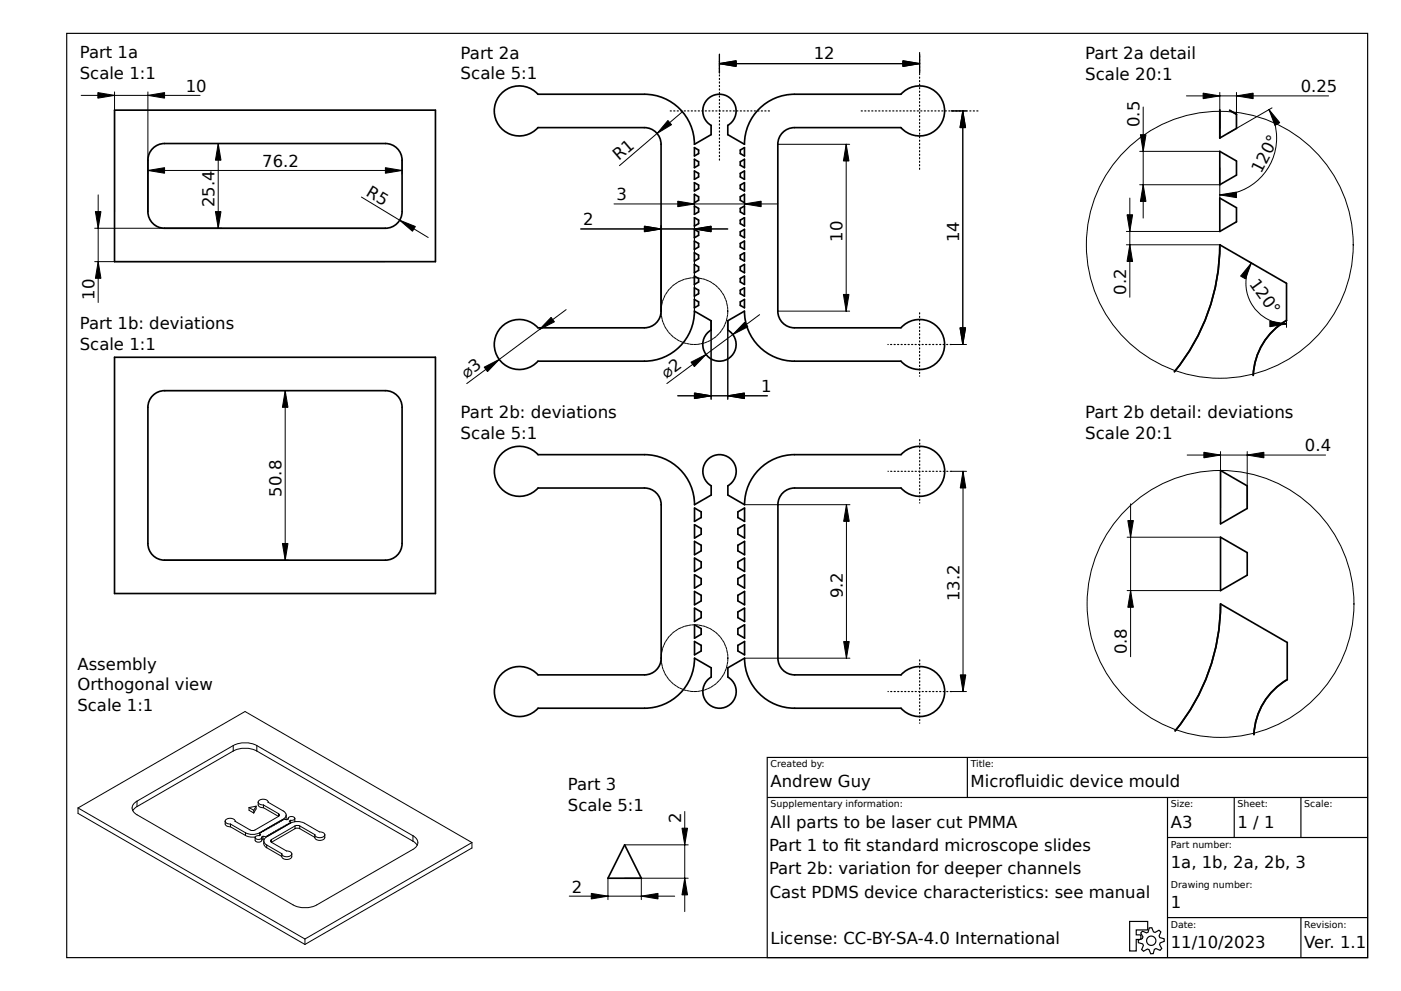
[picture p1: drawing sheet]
<svg xmlns="http://www.w3.org/2000/svg" width="420mm" height="297mm" viewBox="0 0 420 297" stroke-linecap="round" stroke-linejoin="round" font-family="sans-serif">
<g fill="none" stroke="#000" stroke-width=".35">
<path d="M20 10h390v277h-390zM215.7 19.1h60M215.7 16.3v5.6M275.7 16.3v5.6M230 227h180v60h-180zM230 239h180M290 227v12M350 239v48M370 239v12M390 239v12M350 251h60M338.7 276.2h5.4v2.5h-3.5v1.5h1.4v1.3h-1.4v3.5h-1.9z"/>
<path d="M342.5 279.1l1.2 .5 .5-.2 .3-1.3 .8-.1 .5 1.3 .5 .2 1.1-.7 .6 .5-.5 1.2 .2 .5 1.3 .3v.8l-1.2 .5-.2 .5 .7 1.2-.5 .5-1.3-.5-.4 .2-.4 1.3h-.7l-.5-1.2-.5-.2-1.2 .7-.6-.5 .6-1.2-.3-.5-1.2-.4-.1-.7 1.3-.5 .1-.5-.6-1.2zM350 275h60M390 275v12"/>
<circle cx="345.1" cy="281.9" r="1.4"/>
</g>
<g fill="none" stroke="#000" stroke-width=".5">
<path d="M34.3 33h96.2v45.4h-96.2zM150.7 27.7a7.5 7.5 0 0 1 10.6 .5h31.9a15 15 0 0 1 15 15l5-2.8v-2.8a5 5 0 0 1-1.4-7.6 5 5 0 0 1 7.7 0 5 5 0 0 1-1.3 7.6v2.8l5 2.8a15 15 0 0 1 15-15h31.9a7.5 7.5 0 0 1 10.8-.4 7.5 7.5 0 0 1 0 10.8 7.5 7.5 0 0 1-10.8-.4h-31.9a5 5 0 0 0-5 5v50a5 5 0 0 0 5 5h31.9a7.5 7.5 0 0 1 10.8-.4 7.5 7.5 0 0 1 0 10.8 7.5 7.5 0 0 1-10.8-.4h-31.9a15 15 0 0 1-15-15l-5 2.9v2.8a5 5 0 0 1 1.3 7.6 5 5 0 0 1-7.7 0 5 5 0 0 1 1.4-7.6v-2.8l-5-2.9a15 15 0 0 1-15 15h-31.9a7.5 7.5 0 0 1-10.8 .4 7.5 7.5 0 0 1 0-10.8 7.5 7.5 0 0 1 10.8 .4h31.9a5 5 0 0 0 5-5v-50a5 5 0 0 0-5-5h-31.9a7.5 7.5 0 0 1-10.9 .3 7.5 7.5 0 0 1 .3-10.8zM365.7 33v8.4l5-2.9v-4.2l-2.1-1.2M46.1 44.2a5 5 0 0 1 3.2-1.2h66.2a5 5 0 0 1 5 5v15.4a5 5 0 0 1-5 5h-66.2a5 5 0 0 1-5-5v-15.4a5 5 0 0 1 1.8-3.8zM208.2 44.2l1.2 .8v1l-1.2 .7zM208.2 47.7l1.2 .8v1l-1.2 .7zM208.2 51.2l1.2 .8v1l-1.2 .7zM208.2 54.7l1.2 .8v1l-1.2 .7zM208.2 58.2l1.2 .8v1l-1.2 .7zM221.9 45l1.3-.8v2.5l-1.3-.7zM221.9 48.5l1.3-.8v2.5l-1.3-.7zM221.9 52l1.3-.8v2.5l-1.3-.7z"/>
<path d="M221.9 55.5l1.3-.8v2.5l-1.3-.7zM221.9 59l1.3-.8v2.5l-1.3-.7zM365.7 45.4l5 2.9v4.2l-5 2.9zM365.7 59.4l5 2.9v4.2l-5 2.9zM208.2 61.7l1.2 .8v1l-1.2 .7zM208.2 65.2l1.2 .8v1l-1.2 .7zM208.2 68.7l1.2 .8v1l-1.2 .7zM208.2 72.2l1.2 .8v1l-1.2 .7zM208.2 75.7l1.2 .8v1l-1.2 .7zM208.2 79.2l1.2 .8v1l-1.2 .7zM221.9 66l1.3-.8v2.5l-1.3-.7zM221.9 62.5l1.3-.8v2.5l-1.3-.7z"/>
<path d="M221.9 69.5l1.3-.8v2.5l-1.3-.7zM221.9 73l1.3-.8v2.5l-1.3-.7zM221.9 76.5l1.3-.8v2.5l-1.3-.7zM221.9 80l1.3-.8v2.5l-1.3-.7zM208.2 82.7l1.2 .8v1l-1.2 .7zM208.2 86.2l1.2 .8v1l-1.2 .7zM208.2 89.7l1.2 .8v1l-1.2 .7zM221.9 83.5l1.3-.8v2.5l-1.3-.7zM221.9 87l1.3-.8v2.5l-1.3-.7zM221.9 90.5l1.3-.8v2.5l-1.3-.7zM34.3 107.1h96.2v70.8h-96.2zM46.1 118.3a5 5 0 0 1 3.2-1.2h66.2a5 5 0 0 1 5 5v40.8a5 5 0 0 1-5 5h-66.2a5 5 0 0 1-5-5v-40.8a5 5 0 0 1 1.8-3.8z"/>
<path d="M352.1 111.4a60 60 0 0 0 13.6-38l20 11.5v11.1a20 20 0 0 0-10 16.5M150.7 135.7a7.5 7.5 0 0 1 10.6 .6h31.9a15 15 0 0 1 15 15l5-2.9v-2.8a5 5 0 0 1-1.3-7.6 5 5 0 0 1 7.6 0 5 5 0 0 1-1.3 7.6v2.8l5 2.9a15 15 0 0 1 15-15h31.9a7.5 7.5 0 0 1 10.8-.4 7.5 7.5 0 0 1 0 10.8 7.5 7.5 0 0 1-10.8-.4h-31.9a5 5 0 0 0-5 5v46a5 5 0 0 0 5 5h31.9a7.5 7.5 0 0 1 10.8-.4 7.5 7.5 0 0 1 0 10.8 7.5 7.5 0 0 1-10.8-.4h-31.9a15 15 0 0 1-15-15l-5 2.8v2.8a5 5 0 0 1 1.3 7.6 5 5 0 0 1-7.6 0 5 5 0 0 1 1.3-7.6v-2.8l-5-2.8a15 15 0 0 1-15 15h-31.9a7.5 7.5 0 0 1-10.8 .4 7.5 7.5 0 0 1 0-10.8 7.5 7.5 0 0 1 10.8 .4h31.9a5 5 0 0 0 5-5v-46a5 5 0 0 0-5-5h-31.9a7.5 7.5 0 0 1-10.9 .3 7.5 7.5 0 0 1 .3-10.9zM208.2 152.3l2 1.1v1.7l-2 1.2zM208.2 157.3l2 1.1v1.7l-2 1.2zM221.2 153.4l2-1.1v4l-2-1.2zM221.2 158.4l2-1.1v4l-2-1.2zM365.9 141l8 4.6v6.8l-8 4.6zM208.2 162.3l2 1.1v1.7l-2 1.2zM208.2 167.3l2 1.1v1.7l-2 1.2zM208.2 172.3l2 1.1v1.7l-2 1.2zM208.2 177.3l2 1.1v1.7l-2 1.2zM221.2 163.4l2-1.1v4l-2-1.2z"/>
<path d="M221.2 168.4l2-1.1v4l-2-1.2zM221.2 173.4l2-1.1v4l-2-1.2zM221.2 178.4l2-1.1v4l-2-1.2zM365.9 161l8 4.6v6.8l-8 4.6zM208.2 182.3l2 1.1v1.7l-2 1.2zM208.2 187.3l2 1.1v1.7l-2 1.2zM208.2 192.3l2 1.1v1.7l-2 1.2zM221.2 183.4l2-1.1v4l-2-1.2zM221.2 188.4l2-1.1v4l-2-1.2zM221.2 193.4l2-1.1v4l-2-1.2zM352.3 219a60 60 0 0 0 13.6-38l20 11.5v11.2a20 20 0 0 0-10 16.4M187.3 253.2l5 10h-10z"/>
</g>
<g fill="none" stroke="#000" stroke-width=".3">
<path d="M24.3 28.6h35.7M34.3 27.5v35.9M44.3 27.5v35.9M204.6 33.5l-18.9 16.1M285.2 33.2h4.5M288.6 33.2v70M342.7 32.1v33.3M355.7 28.7h42.6M365.7 27.7v10.8M370.7 27.7v10.8M380.4 32.8a17 17 0 0 1-14.7 25.6M381.3 32.3l-13.1 7.6"/>
<path d="M29.4 58.4v32.2M44.3 51.1h76.2M49.3 43h17.2M65.4 43v25.4M108.3 59.1l20.1 12.1M120.5 48v4.1M208.2 58.2v4M223.2 58.2v4M233.2 43.2h21.5M253.7 43.2v50M338.7 59.4v29.7M341.7 55.4h24"/>
<path d="M341.7 45.4h24M365.7 50.4v9M28.4 68.4h87.1M28.4 78.4h87.1M174.1 68.6h44.1M184.1 61.1h49.1M198.2 67.6v25.6M208.2 67.6v25.6M337.7 69.4h28M337.7 73.4h28M374.2 78.3l1.8 1M375.1 78.8a12.2 12.2 0 0 0 10.6 18.3"/>
<path d="M169.7 92.8l-29.8 22.2M213.2 96.1v23.6M218.2 96.1v23.6M227.7 94.3l-27.8 20.7M233.2 93.2h21.5M385.7 90.5v7.6M49.3 117.1h37.2M85.5 117.1v50.8M203.2 118.6h26.9M285.2 103.2h4.5M355.9 136.4h41.5M365.9 135.3v17.1"/>
<path d="M373.9 135.3v17.1M223.2 151.3h31.6M253.8 151.3v46M285.2 141.3h4.5M288.7 141.3v66M338.9 151v45.8M49.3 167.9h37.2M337.9 177h28M337.9 161h28M223.2 197.3h31.6M285.2 207.3h4.5M69.9 225.1a7.8 7.8 0 0 1 7.1 0"/>
<path d="M69.9 223.4a7.8 7.8 0 0 1 7.1 0M69.9 223.4l-28.8 16.7M69.9 225.1l-28.8 16.6M69.9 223.4v1.7M77 223.4l46.8 27.1M77 225.1l46.8 27M77 223.4v1.7M23.4 242.1l50.1-28.9 68 39.3M23.4 242.1l68 39.3M23.4 242.1v1.7l68 39.3M41.1 241.7l-1.3 1.3M41.1 240.1a2.15 2.15 0 0 0-1.5 2 2.15 2.15 0 0 0 1.5 2.1l46.8 27a7.8 7.8 0 0 0 7.1 0l28.8-16.6a2.15 2.15 0 0 0 1.5-2.1 2.15 2.15 0 0 0-1.5-2"/>
<path d="M41.1 240.1v1.6M67.5 246.1l.2 1.3 1.4 .4M67.5 246.1a1.73 1.73 0 0 1 3 0M67.5 246.1l.5 .6 1.1 .3M69.1 247.8l4.5 2.6M69.1 247l4.5 2.6M69.1 247v.8M70.5 246.1v.1M73.6 250.4l1.4 .4h1.5M73.6 249.6l1.1 .4 1.3 .1 1.8-.5M73.6 249.6v.8M74.7 242v.8l1.4 .9"/>
<path d="M74.7 242l1.4 .8M76.1 242.8v.9M76.5 251v.8a1.15 1.15 0 0 0 2 0v-.8M76.5 251a1.15 1.15 0 0 0 2 0M76.8 241.6v.8l-.7 1.3M76.8 241.6l-2.1 .4M76.8 241.6l-.7 1.2M77.4 240.4l.5 .6 1.1 .3M77.4 240.4a1.73 1.73 0 0 1 3 0M77.4 240.4l.2 1.3 1.4 .4M77.7 250.4l-.8 .1-.4 .5M77.8 249.6l-.1 .8"/>
<path d="M77.8 249.6l.3 .6-.4 .2M78 249.5l.3-.2 .1 .1zM78.3 249.3v.2M78.5 249.2l.3-.2 .1 .2zM78.8 249v.2M78.8 250.6l1.2 .2-.7 .6-.2 .6M78.8 250.6l-.3 .4M78.8 251.4l-.3 .3M78.8 251.4l.4 .1M78.8 250.6v.8M79 248.9l.3-.2 .1 .2zM79 241.3l4.5 2.6"/>
<path d="M79 241.3v.8M79 242.1l4.5 2.6M79.1 252a1.73 1.73 0 0 0 .9 2.1M79.1 252l.2 .7 .7 .5M79.3 248.7v.2M79.5 248.6l.3-.2 .1 .2zM79.8 248.4v.2M80 254.1l4.5 2.6M80 253.2l4.5 2.7M80 248.3l.3-.2 .1 .2zM80 253.2v.9M80 250.6l.5-.1-.4 .2z"/>
<path d="M80.2 250.5v.2M80.3 248.1v.2M80.4 240.4l4.9 2.9 .5 1M80.4 240.4h.1M80.5 248.1l.3-.2 .1 .1zM80.5 250.3l.5-.1-.4 .2zM80.7 250.2v.2M80.8 247.9v.2M81 247.8l.3-.2 .1 .1zM81 250l.4-.1-.3 .2zM81.2 249.9v.2M81.3 247.6v.2"/>
<path d="M81.4 252.4l4.5 2.6 1.1 .3 .5 .6M81.4 251.6l-.3 .4 .3 .4M81.4 251.6v.8M81.4 247.5l.4-.2 .1 .1zM81.5 249.7h.4l-.3 .2zM81.7 249.6v.2M81.8 247.3v.2M81.9 247.2l.4-.2 .1 .2zM82 249.4h.4l-.3 .2zM82.2 249.3v.2M82.3 247v.2M82.4 246.9l.4-.2 .1 .2z"/>
<path d="M82.5 249.1h.4l-.3 .2zM82.7 249v.2M82.8 246.7v.2M82.9 246.6l.4-.2 .1 .2zM83 248.8h.4l-.3 .2zM83.1 248.8v.2M83.3 246.4v.2M83.4 246.3l.4-.2 .1 .2zM83.5 248.6l.4-.1-.3 .2zM83.5 243.9l.3 .4-.3 .4M83.5 244.7l-7.4 4.2-1.1-.1-4.5-2.6M83.5 243.9v.8"/>
<path d="M83.6 248.5v.2M83.8 246.1v.2M83.9 246.1l.4-.2v.1zM84 248.3l.4-.1-.3 .2zM84.1 248.2v.2M84.3 245.9v.2M84.4 245.8l.4-.2v.1zM84.5 255.9a1.73 1.73 0 0 0 3 0M84.5 255.9v.8M84.5 255.9h.1M84.5 248l.4-.1-.3 .2zM84.6 247.9v.2"/>
<path d="M84.8 245.6v.2M85 247.7h.4l-.3 .2zM85.1 247.6v.2M85.5 247.4h.4l-.4 .2zM85.6 247.3v.2M85.8 244.3l-.2 .6-.7 .6 1.1 .2 .4-.3M85.8 244.3l-.1 1.3M86 247.1h.4l-.4 .2zM86.1 247v.2M86.4 245.3a1.15 1.15 0 0 1 2 0M86.4 245.3v.1M86.4 245.3v.2"/>
<path d="M86.5 246.8h.4l-.4 .2zM86.6 246.8v.2M87 246.7l1.8-.5 1.9 .3 5.1 2.8 1.1 .3 .5 .6M87.1 246.7h.1M87.1 245.8l-.4 .3 .3 .6M87.1 245.8v.9M87.1 246.7h-.1M87.5 255.9a1.58 1.58 0 0 1-.9 1.7 1.58 1.58 0 0 1-1.8-.4l-.3-.5M88.4 245.3l-.1 1M88.4 245.3l-.4 .4-.9 .1M88.4 248.3l.8-.1 .7 .1M88.4 247.5l.8-.1 .7 .1"/>
<path d="M88.4 248.3l-7 4.1M88.4 247.5l-7 4.1M88.4 247.5v.8M89.9 248.3l4.5 2.7M89.9 247.5l4.5 2.6M89.9 247.5v.8M94.4 250.2a1.73 1.73 0 0 0 3 0M94.4 250.2v.8M94.4 250.1v.1M97.4 250.2a1.58 1.58 0 0 1-.9 1.7 1.58 1.58 0 0 1-1.8-.4l-.3-.5M123.8 252.1l1.3 1.2M123.8 250.5v1.6"/>
<path d="M141.5 252.5v1.6l-50.1 29M141.5 252.5l-50.1 28.9M187.3 253.2h19M205.3 243.2v30M170.7 268.6h31.6M182.3 263.2v6.4M187.3 263.2h19M192.3 263.2v6.4M91.4 281.4v1.7"/>
<circle cx="365.7" cy="73.4" r="40"/>
<circle cx="365.9" cy="181" r="40"/>
</g>
<g fill="#000" stroke="#000" stroke-width=".3">
<path d="M29.3 27.8l5 .8-5 .8zM44.3 28.6l5-.8v1.6zM200.2 36.1l1.1 1.3-4.3 2.6zM288.6 33.2l.9 5h-1.7zM360.7 27.9l5 .8-5 .9zM370.7 28.7l5-.8v1.7zM380.4 32.8l3.3 4-1.5 .8zM44.3 51.1l5-.8v1.6zM65.4 43l.9 5h-1.7zM115.5 50.3l5 .8-5 .8zM253.7 43.2l.8 5h-1.7zM342.7 55.4l.8 5h-1.6z"/>
<path d="M341.9 40.4h1.6l-.8 5zM365.7 58.4l5-.8v1.6zM29.4 78.4l.9 5h-1.7zM28.6 63.4h1.7l-.9 5zM64.6 63.4h1.7l-.9 5zM119.8 66l4.7 1.9-.8 1.4zM193.2 67.8l5 .8-5 .9zM208.2 68.6l5-.8v1.7zM203.2 60.3l5 .8-5 .9zM223.2 61.1l5-.8v1.7zM337.9 64.4h1.6l-.8 5zM338.7 73.4l.8 5h-1.6z"/>
<path d="M375.1 78.8l-1.7 4.8-1.5-.9zM165.2 95.1l1 1.4-4.5 2.3zM252.8 88.2h1.7l-.8 5zM380.7 96.2l5 .9-5 .8zM85.5 117.1l.8 5h-1.6zM145.2 110l4.5-2.3-3.6 3.7zM207.2 108.5l4.5-2.3-3.6 3.7zM208.2 117.8l5 .8-5 .9zM218.2 118.6l5-.8v1.7zM223.2 96.6l1 1.3-4.5 2.4zM287.8 98.2h1.7l-.9 5zM360.9 135.5l5 .9-5 .8z"/>
<path d="M373.9 136.4l5-.9v1.7zM253.8 151.3l.8 5h-1.7zM288.7 141.3l.8 5h-1.6zM84.7 162.9h1.6l-.8 5zM338.9 177l.9 5h-1.7zM338.1 156h1.7l-.9 5zM252.9 192.3h1.7l-.8 5zM287.9 202.3h1.6l-.8 5zM204.4 248.2h1.7l-.8 5zM177.3 267.7l5 .9-5 .8zM192.3 268.6l5-.9v1.7zM205.3 263.2l.8 5h-1.7z"/>
</g>
<path d="M215.7 18.2v30M275.7 15.7v35M230.7 33.2h-30M293.2 33.2h-35M275.7 93.7v19M285.2 103.2h-19M275.7 131.8v19M285.2 141.3h-19M275.7 197.8v19M285.2 207.3h-19" fill="none" stroke="#000" stroke-width=".35" stroke-dasharray=".4 .7"/>
<g fill="none" stroke="#000" stroke-width=".3" stroke-dasharray=".7 .4">
<circle cx="208.2" cy="93.2" r="10"/>
<circle cx="208.2" cy="197.3" r="10"/>
</g>
<path d="M215.7 19.1l5-.9v1.7zM270.7 18.2l5 .9-5 .8z" fill="#000" stroke="#000" stroke-width=".35"/>
<g font-size="5">
<text x="138.1" y="17.5">Part 2a</text>
<text x="325.3" y="17.6">Part 2a detail</text>
<text x="138.1" y="23.8">Scale 5:1</text>
<text x="325.3" y="23.9">Scale 20:1</text>
<text x="138.1" y="125.3">Part 2b: deviations</text>
<text x="325.3" y="125.3">Part 2b detail: deviations</text>
<text x="138.1" y="131.5">Scale 5:1</text>
<text x="325.3" y="131.5">Scale 20:1</text>
</g>
<g font-size="4.9">
<text x="23.9" y="17.5">Part 1a</text>
<text x="243.9" y="17.5">12</text>
<text x="23.9" y="23.7">Scale 1:1</text>
<text x="55.7" y="27.5">10</text>
<text x="389.9" y="27.7">0.25</text>
<text x="341.6" y="38.1" transform="rotate(-90 341.6 38.1)">0.5</text>
<text x="78.6" y="50">76.2</text>
<text x="185.5" y="48.4" transform="rotate(-41 185.5 48.4)">R1</text>
<text x="378.1" y="52.1" transform="rotate(-63 378.1 52.1)">120°</text>
<text x="109.5" y="58.5" transform="rotate(31 109.5 58.5)">R5</text>
<text x="64.3" y="62.1" transform="rotate(-90 64.3 62.1)">25.4</text>
<text x="184.8" y="60">3</text>
<text x="174.8" y="67.5">2</text>
<text x="252.6" y="72.4" transform="rotate(-90 252.6 72.4)">10</text>
<text x="287.5" y="72.5" transform="rotate(-90 287.5 72.5)">14</text>
<text x="28.3" y="89.9" transform="rotate(-90 28.3 89.9)">10</text>
<text x="337.6" y="88.3" transform="rotate(-90 337.6 88.3)">0.2</text>
<text x="374.4" y="85" transform="rotate(54 374.4 85)">120°</text>
<text x="23.9" y="98.5">Part 1b: deviations</text>
<text x="23.9" y="104.8">Scale 1:1</text>
<text x="139.8" y="113.6" transform="rotate(-37 139.8 113.6)">⌀3</text>
<text x="199.8" y="113.6" transform="rotate(-37 199.8 113.6)">⌀2</text>
<text x="228.2" y="117.5">1</text>
<text x="391.2" y="135.3">0.4</text>
<text x="84.4" y="148.8" transform="rotate(-90 84.4 148.8)">50.8</text>
<text x="252.7" y="179.3" transform="rotate(-90 252.7 179.3)">9.2</text>
<text x="287.6" y="180.1" transform="rotate(-90 287.6 180.1)">13.2</text>
<text x="337.9" y="196.1" transform="rotate(-90 337.9 196.1)">0.8</text>
<text x="23.2" y="200.7">Assembly</text>
<text x="23.2" y="206.9">Orthogonal view</text>
<text x="23.2" y="213">Scale 1:1</text>
<text x="170.3" y="236.8">Part 3</text>
<text x="231" y="236">Andrew Guy</text>
<text x="291" y="236">Microfuidic device mould</text>
<text x="304.2" y="236">l</text>
<text x="170.3" y="243.1">Scale 5:1</text>
<text x="204.2" y="246.5" transform="rotate(-90 204.2 246.5)">2</text>
<text x="231" y="248">All parts to be laser cut PMMA</text>
<text x="351" y="248">A3</text>
<text x="371" y="248">1 / 1</text>
<text x="230.6" y="255">Part 1 to ft standard microscope slides</text>
<text x="253.1" y="255">i</text>
<text x="230.5" y="262">Part 2b: variation for deeper channels</text>
<text x="351" y="260">1a, 1b, 2a, 2b, 3</text>
<text x="171.4" y="267.5">2</text>
<text x="230.8" y="269">Cast PDMS device characteristics: see manual</text>
<text x="351" y="272">1</text>
<text x="231" y="283">License: CC-BY-SA-4.0 International</text>
<text x="351" y="284">11/10/2023</text>
<text x="391" y="284">Ver. 1.1</text>
</g>
<g font-size="2.8">
<text x="231" y="230">Created by:</text>
<text x="291" y="230">Title:</text>
<text x="231" y="242">Supplementary information:</text>
<text x="351" y="242">Size:</text>
<text x="371" y="242">Sheet:</text>
<text x="391" y="242">Scale:</text>
<text x="351" y="254">Part number:</text>
<text x="351" y="266">Drawing number:</text>
<text x="351" y="278">Date:</text>
<text x="391" y="278">Revision:</text>
</g>
</svg>
